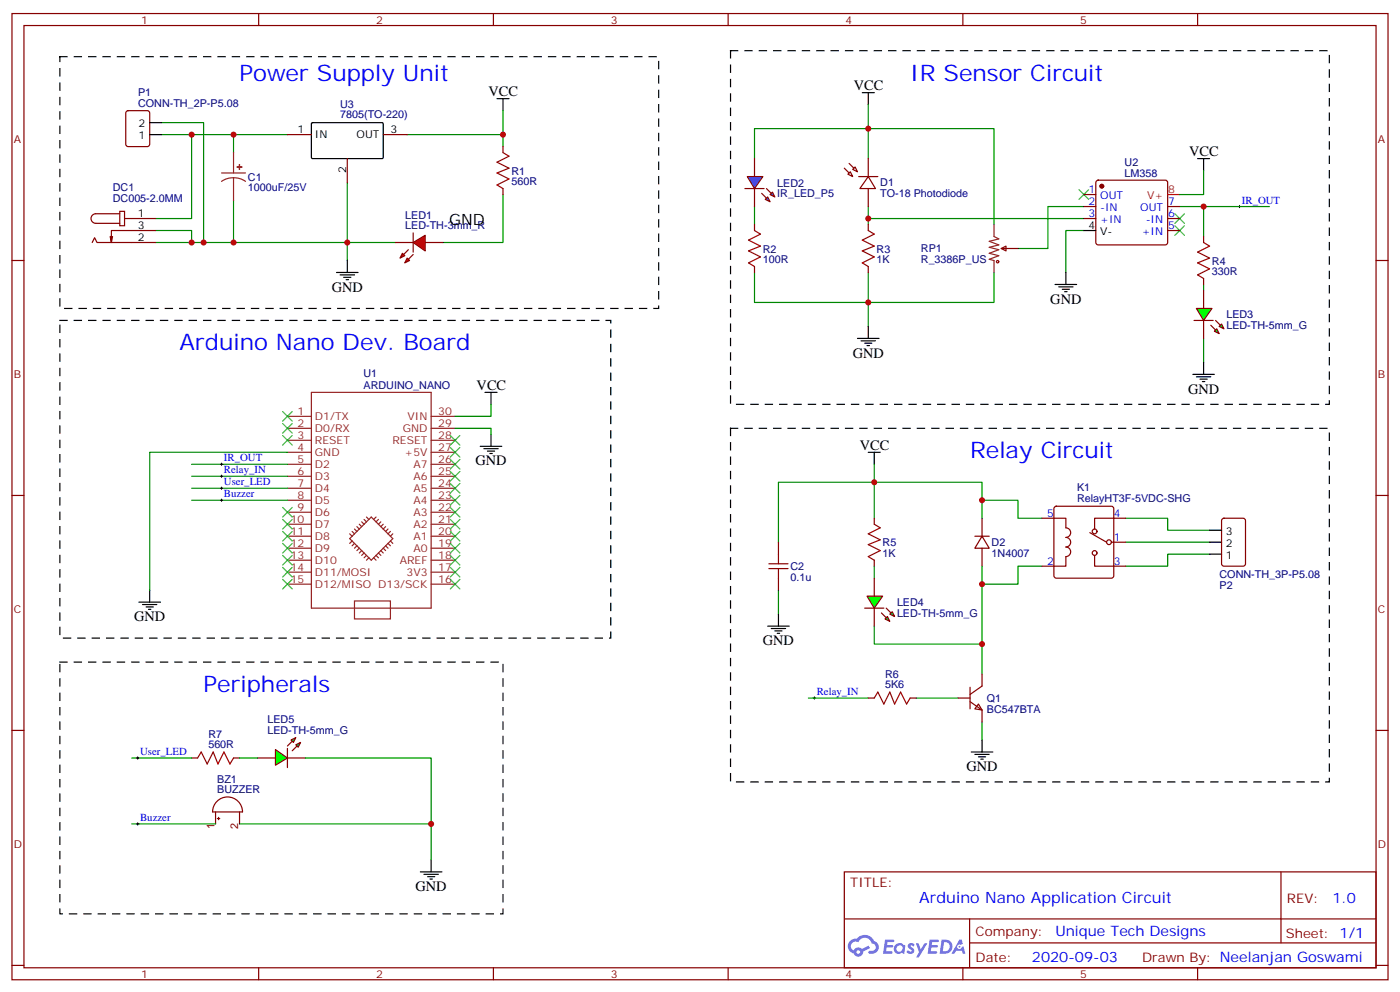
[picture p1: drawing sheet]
<svg xmlns="http://www.w3.org/2000/svg" width="412mm" height="292mm" viewBox="0 0 412 292" stroke-linecap="round" stroke-linejoin="round" font-family="sans-serif">
<g fill="none" stroke="#870000" stroke-width=".35">
<path d="M3.5 4h405.4v284.3h-405.4zM7.1 7.5h398.2v277.3h-398.2zM76.2 4v3.5M145.3 4v3.5M214.5 4v3.5M283.6 4v3.5M352.8 4v3.5M3.5 76.7h3.6M405.3 76.7h3.6M3.5 145.8h3.6M405.3 145.8h3.6M3.5 214.9h3.6"/>
<path d="M405.3 214.9h3.6M248.7 256.6h156.6v28.2h-156.6zM377.3 256.6v20.9M248.7 270.4h156.5M285.6 277.5h119.6M285.6 270.4v14.1M3.5 284.1h3.6M76.2 284.8v3.5M145.3 284.8v3.5M214.5 284.8v3.5M283.6 284.8v3.5M352.8 284.8v3.5"/>
<path d="M405.3 284.1h3.6"/>
</g>
<g fill="#5487ff">
<path d="M267.7 277.8a1.22 1.22 0 0 1 1.7 .2l-.4 .6a.47 .47 0 0 0-.3-.4 .47 .47 0 0 0-.5 .2l.1 .2a1.14 1.14 0 0 1 .8 1.8 1.14 1.14 0 0 1-1.9 0l-.2-.2 .5-.6 .7 .4a.29 .29 0 0 0 .3-.2 .29 .29 0 0 0-.2-.3 1.04 1.04 0 0 1-.6-1.7z"/>
<path d="M260.7 276.5h2.4l.3 .2-.2 .5h-1.8l-.1 .9h1.5l.3 .4-.3 .3h-1.6l-.2 1.1 1.7 .1 .2 .3-.2 .3-2.6 .1z"/>
<path d="M273.8 276.5h2.4l.3 .2-.1 .5h-1.8l-.2 .9h1.6l.3 .4-.4 .3h-1.6l-.1 1.1 1.7 .1 .2 .3-.2 .3-2.6 .1z"/>
<path d="M282.6 276.5h.7l.3 1.3-.6 .3a.69 .69 0 0 0-1 .3 .69 .69 0 0 0 .4 .9 .69 .69 0 0 0 .9-.6l.5-.3 .6 2.2h-.8l-.2-.8h-1.8l-.5 .8h-.8z"/>
<path d="M269.8 277.6h.8l.6 1.8 1.1-1.8h.9l-2.6 4.2h-.8l.9-1.6z"/>
<path d="M277.4 276.5l-.6 4.2h1.3a2.11 2.11 0 0 0 2.5-2.2 2.11 2.11 0 0 0-2.5-2zM278.1 277.2a1.39 1.39 0 0 1 1.7 1.5 1.39 1.39 0 0 1-1.8 1.2h-.3z"/>
<path d="M263.7 278.1a1.54 1.54 0 0 0-.1 2.2 1.54 1.54 0 0 0 2.2 .1l.6 .3 .3-2.3-.2-.3h-.4a1.49 1.49 0 0 0-2.4 0zM264 279.1a.94 .94 0 0 1 1.8 0 .94 .94 0 0 1-1.8 0z"/>
<path d="M250.4 276.9a2.18 2.18 0 0 0 1.1 3.7 1.44 1.44 0 0 0 1.6 .9 1.44 1.44 0 0 0 1.2-1.5l2-1-.5-.7-1.9 1a1.47 1.47 0 0 0-2.4 .4 1.39 1.39 0 0 1-.7-1.9 1.39 1.39 0 0 1 2-.5 2.12 2.12 0 0 1 2.2-1.3 2.12 2.12 0 0 1 1.9 1.7 1.14 1.14 0 0 1 1.1 1.4 1.14 1.14 0 0 1-1.7 .7 .43 .43 0 0 0-.5 .4 .43 .43 0 0 0 .4 .5 1.98 1.98 0 0 0 2.5-1.3 1.98 1.98 0 0 0-1.2-2.5 3.1 3.1 0 0 0-5.3-.7l-.9 .1zM252.3 280.2a.55 .55 0 0 1 1.1 0 .55 .55 0 0 1-1.1 0z"/>
<circle cx="282.6" cy="278.6" r=".26"/>
</g>
<g fill="none" stroke="#8c2424" stroke-width=".35">
<path d="M91.7 115.5h35.3v63.5h-35.3zM84.7 136.6h7M84.7 133.1h7M84.7 129.6h7M84.7 126h7M84.7 122.5h7M127 136.6h7.1M127 133.1h7.1M127 129.6h7.1M127 126h7.1M127 122.5h7.1M84.7 157.8h7"/>
<path d="M84.7 154.3h7M84.7 150.7h7M84.7 147.2h7M84.7 143.7h7M84.7 140.2h7M103 158.5l6.4-6.3 6.3 6.3-6.3 6.4zM103 157.1l.7 .7M103.7 156.4l.7 .7M103.7 159.2l-.7 .7M104.4 155.7l.7 .7M104.4 159.9l-.7 .7M105.1 155l.7 .7"/>
<path d="M105.8 154.3l.7 .7M106.5 153.6l.7 .7M107.2 152.9l.7 .7M107.9 152.2l.8 .7M110.8 152.2l-.7 .7M111.5 152.9l-.7 .7M112.2 153.6l-.7 .7M112.9 154.3l-.7 .7M113.6 155l-.7 .7M114.3 159.9l.7 .7M114.3 155.7l-.7 .7M115 159.2l.7 .7"/>
<path d="M115 156.4l-.7 .7M115.7 157.1l-.7 .7M127 157.8h7.1M127 154.3h7.1M127 150.7h7.1M127 147.2h7.1M127 143.7h7.1M127 140.2h7.1M84.7 168.4h7M84.7 164.9h7M84.7 161.3h7M84.7 171.9h7"/>
<path d="M104.4 176.8h10.6v5.3h-10.6zM105.1 160.6l-.7 .7M105.8 161.3l-.7 .7M106.5 162l-.7 .7M107.2 162.7l-.7 .7M107.9 163.4l-.7 .7M108.7 164.1l-.8 .8M110.1 164.1l.7 .8M110.8 163.4l.7 .7M111.5 162.7l.7 .7M112.2 162l.7 .7M112.9 161.3l.7 .7"/>
<path d="M113.6 160.6l.7 .7M127 168.4h7.1M127 164.9h7.1M127 161.3h7.1M127 171.9h7.1"/>
</g>
<g fill="none" stroke="#000" stroke-width=".35">
<path d="M102.3 76.7v3.5M99.1 80.2h6.4M100.2 80.9h4.2M101.2 81.6h2.2M102 82.3h.7M252.6 99.6h6.3M255.8 96.1v3.5M310.8 83.7h6.3M311.9 84.4h4.2M312.9 85.1h2.1M313.6 85.8h.7M314 80.2v3.5"/>
<path d="M142.9 115.5h3.5M144.6 115.5v3.5M253.6 100.3h4.3M254.7 101h2.1M255.4 101.7h.7M351.4 110.2h6.3M352.4 110.9h4.3M353.5 111.6h2.1M354.2 112.3h.7M354.5 106.6v3.6M141.5 131.3h6.3M142.5 132h4.3"/>
<path d="M143.6 132.8h2.1M144.3 133.5h.7M144.6 127.8v3.5"/>
</g>
<g fill="none" stroke="#008700" stroke-width=".35">
<path d="M47.6 36.1h12.4v35.3h-3.6M47.6 39.6h8.8v24.7h-10.5M56.4 39.6h12.4v5.3M68.8 39.6h15.9M119.9 39.6h28.3v3.5M255.8 37.9h37v28.2M68.8 59v12.4h-8.8M102.3 53.7v17.7h-33.5M148.2 57.3v14.1h-17.7M222.2 46.7v-8.8h33.6v8.8M45.9 67.8h10.5v3.6h-10.5M116.4 71.4h-14.1v5.3"/>
<path d="M222.2 60.8v5.3M255.8 60.8v5.3M255.8 64.3h63.5M319.3 67.8h-5.3v12.4M319.3 60.8h-10.6v12.3h-8.8M347.5 60.8h7v8.8M354.5 60.8h19.4M222.2 80.2v8.8h33.6v-8.8M292.8 80.2v8.8h-37v7.1M354.5 83.7v1.8M354.5 99.6v7M144.6 119v3.5h-10.5"/>
<path d="M134.1 126h10.5v1.8"/>
</g>
<path d="M317.9 55.8l2.8 2.9M320.7 55.8l-2.8 2.9M346.1 66.4l2.8 2.9M346.1 62.9l2.8 2.8M348.9 66.4l-2.8 2.9M348.9 62.9l-2.8 2.8" fill="none" stroke="#3c3" stroke-width=".35"/>
<path d="M17.6 16.7h176.4v74.1h-176.4zM215.2 14.9h176.4v104.1h-176.4z" fill="none" stroke="#000" stroke-width=".35" stroke-dasharray="2.1 2.1"/>
<path d="M364.8 60.8h.7M365.1 60.4v.7" fill="none" stroke="#000" stroke-width=".29"/>
<path d="M354.5 85.5v5.3M354.5 94.3v5.3" fill="none" stroke="#870000" stroke-width=".35"/>
<g fill="#0f0" stroke="#870000" stroke-width=".35">
<path d="M357.7 97.5l.7-.7 .7 1.4z"/>
<path d="M359.1 96.1l.7-.7 .7 1.4z"/>
</g>
<g fill="#870000" stroke="#870000" stroke-width=".35">
<path d="M356.7 95.7l1.4 1.4z"/>
<path d="M358.1 94.3l1.4 1.4z"/>
</g>
<path d="M351.7 94.3h5.7z" fill="#f00" stroke="#870000" stroke-width=".35"/>
<path d="M352.4 90.8h4.6l-2.5 3.5z" fill="#0f0" stroke="#870000" stroke-width=".35"/>
<g fill="none" stroke="#a10000" stroke-width=".35">
<path d="M255.8 67.8l1.7 1.1-3.5 1.8 3.5 1.7-3.5 1.4 3.5 1.8-3.5 1.8 1.8 1M354.5 71.4l1.8 1-3.5 1.8 3.5 1.8-3.5 1.4 3.5 1.7-3.5 1.8 1.7 1.1"/>
<circle cx="293.9" cy="77" r=".35"/>
</g>
<path d="M255.8 52l2.1 3.5h-4.6zM255.8 66.1v1.7M255.8 78.4v1.8M294.9 73.1l1.4-.7v1.4zM294.9 73.1h5M354.5 69.6v1.8M354.5 82v1.7" fill="none" stroke="#870000" stroke-width=".35"/>
<path d="M292.8 66.1v3.5l1.4 .7-2.8 .7 2.8 1.1-2.8 .7 2.8 .7-2.8 1 2.8 .7-2.8 1.1 1.4 .4v3.5" fill="none" stroke="#8c2424" stroke-width=".35"/>
<path d="M252.9 52h5.7z" fill="#f00" stroke="#870000" stroke-width=".35"/>
<g fill="#870000" stroke="#870000" stroke-width=".35">
<path d="M250.1 48.1l1.4 1.4z"/>
<path d="M248.7 49.5l1.4 1.4z"/>
</g>
<path d="M222.2 46.7v5.3M222.2 55.5v5.3M250.5 50.6l.7 1.4-1.4-.7zM251.2 49.8l.7-.7 .7 1.5zM255.8 46.7v5.3M255.8 55.5v5.3M222.2 66.1v1.7M222.2 78.4v1.8" fill="none" stroke="#870000" stroke-width=".35"/>
<path d="M222.2 67.8l1.8 1.1-3.5 1.8 3.5 1.7-3.5 1.4 3.5 1.8-3.5 1.8 1.7 1" fill="none" stroke="#a10000" stroke-width=".35"/>
<g fill="#09f" stroke="#870000" stroke-width=".35">
<path d="M225.4 58.7l.7-.7 .7 1.4z"/>
<path d="M226.8 57.3l.7-.7 .7 1.4z"/>
</g>
<g fill="#870000" stroke="#870000" stroke-width=".35">
<path d="M224.4 56.9l1.4 1.4z"/>
<path d="M225.8 55.5l1.4 1.4z"/>
</g>
<path d="M219.4 55.5h5.7z" fill="#f00" stroke="#870000" stroke-width=".35"/>
<path d="M220.1 52h4.6l-2.5 3.5z" fill="#09f" stroke="#870000" stroke-width=".35"/>
<circle cx="324.6" cy="54.8" r=".53" fill="#870000" stroke="#870000" stroke-width=".35"/>
<path d="M319.3 57.3h3.5M323 53.2l.5-.2h19.8l.5 .2 .2 .5v17.7l-.3 .5-.4 .2h-19.8l-.5-.3-.2-.4v-17.7zM319.3 60.8h3.5M319.3 64.3h3.5M344 60.8h3.5M344 64.3h3.5M344 67.8h3.5" fill="none" stroke="#870000" stroke-width=".35"/>
<path d="M319.3 67.8h3.5" fill="none" stroke="#000" stroke-width=".35"/>
<path d="M344 57.3h3.5" fill="none" stroke="#f00" stroke-width=".35"/>
<g fill="#f00" stroke="#870000" stroke-width=".35">
<path d="M121.7 71.4l3.5-2.1v4.5z"/>
<path d="M121.7 68.5v5.7z"/>
</g>
<g fill="#870000" stroke="#870000" stroke-width=".35">
<path d="M121.7 74.9l-1.4 1.4z"/>
<path d="M118.9 74.9l1.4-1.4z"/>
</g>
<g fill="#f00" stroke="#870000" stroke-width=".35">
<path d="M119.9 76l.7 .7-1.4 .7z"/>
<path d="M118.5 74.5l.7 .7-1.4 .8z"/>
</g>
<g fill="none" stroke="#870000" stroke-width=".35">
<path d="M37.3 32.8l.4-.2h5.7l.6 .4 .1 9.4-.5 .7h-5.9l-.6-.4-.1-9.4zM84.7 39.6h7M112.9 39.6h7M102.3 46.7v7M148.2 43.1v1.8M148.2 55.5v1.8M27.2 71.4l.7-1.4 .7 1.4h17.3M33.2 69.6l-.4 1.8M35.3 62.2h1.4v4.2h-1.4zM35.3 62.9h-7.1a1.41 1.41 0 0 0-1.4 1.4 1.41 1.41 0 0 0 1.4 1.4h7.1M36.7 64.3h9.2M45.9 67.8h-13.1v3.6l-.3-1.8"/>
<path d="M116.4 71.4h5.3M125.2 71.4h5.3M229.3 159.6v3.5M287.2 157.8h4.2M289.3 157.8l2.1 3.5h-4.2zM289.3 152.5v5.3M360.1 152.7l.4-.2h5.7l.6 .4 .1 13-.5 .7h-5.9l-.6-.4-.1-13zM229.3 170.1v3.6M257.5 170.1v5.3M257.5 179v5.3M289.3 161.3v5.3M289.3 198.4v3.5l-3.5 2.5"/>
<path d="M255.8 205.4h1.7M268.1 205.4h1.8M282.2 205.4h3.6M285.8 206.5l3.5 2.5v3.5M285.8 202.2v6.4M288.2 207.2l1.1 1.8-2.1-.4z"/>
</g>
<path d="M148.2 44.9l1.7 1.1-3.5 1.7 3.5 1.8-3.5 1.4 3.5 1.8-3.5 1.7 1.8 1.1M226.5 167.3h5.6M226.5 165.9h5.6M229.3 163.1v2.8M229.3 167.3v2.8M257.5 205.4l1.1-1.7 1.7 3.5 1.8-3.5 1.4 3.5 1.8-3.5 1.8 3.5 1-1.8" fill="none" stroke="#a10000" stroke-width=".35"/>
<g fill="none" stroke="#000" stroke-width=".35">
<path d="M44.1 39.6h3.5M44.1 36.1h3.5M91.8 36.3l.3-.2h20.6l.2 .3-.1 10.1-.3 .2-20.6-.1-.2-.3zM146.4 29h3.5M148.2 29v3.6M254 27.3h3.5M255.8 27.3v3.5M356.3 159.6h3.5M356.3 156h3.5M356.3 163.1h3.5M226.1 184.3h6.4M227.2 185h4.2"/>
<path d="M228.2 185.7h2.2M229 186.4h.7M229.3 180.7v3.6M289.3 217.8v3.5M286.1 221.3h6.4M287.2 222h4.2M288.2 222.7h2.1M288.9 223.4h.7"/>
</g>
<path d="M65.3 50.9h7M68.8 52.3l-1.9 .3-1.6 .8M68.8 52.3l1.8 .3 1.7 .8M68.8 44.9v6M68.8 52.3v6.7" fill="none" stroke="#8c2424" stroke-width=".35"/>
<g fill="#8c2424" stroke="#8c2424" stroke-width=".35">
<path d="M69.8 49.1l1.5 .1z"/>
<path d="M70.5 48.4l.1 1.4z"/>
</g>
<g fill="none" stroke="#008700" stroke-width=".35">
<path d="M148.2 32.6v7M255.8 30.8v7.1M257.5 141.9h-28.2v17.7M289.3 147.2v-5.3h-31.8v10.6M289.3 152.5v-5.3h10.6v5.3h7M331.6 152.5h12.4v3.5h12.3M331.6 159.6h24.7M229.3 173.7v7M257.5 166.6v3.5M289.3 171.9v17.6h-31.8v-5.2M289.3 166.6v5.3h10.6v-5.3h7M356.3 163.1h-12.3v3.5h-12.4"/>
<path d="M289.3 189.5v8.9M238.1 205.4h17.7M269.9 205.4h12.3M289.3 212.5v5.3"/>
</g>
<path d="M215.2 126h176.4v104.1h-176.4z" fill="none" stroke="#000" stroke-width=".35" stroke-dasharray="2.1 2.1"/>
<path d="M239.5 205.4h.7M239.9 205.1v.7" fill="none" stroke="#000" stroke-width=".29"/>
<g fill="#0f0" stroke="#870000" stroke-width=".35">
<path d="M260.7 182.1l.7-.7 .7 1.4z"/>
<path d="M262.8 180l.7 1.4-1.4-.7z"/>
</g>
<g fill="#870000" stroke="#870000" stroke-width=".35">
<path d="M259.6 180.4l1.5 1.4z"/>
<path d="M261.1 179l1.4 1.4z"/>
</g>
<path d="M254.7 179h5.6z" fill="#f00" stroke="#870000" stroke-width=".35"/>
<path d="M255.4 175.4h4.6l-2.5 3.6z" fill="#0f0" stroke="#870000" stroke-width=".35"/>
<path d="M257.5 154.3l1.8 1-3.5 1.8 3.5 1.8-3.5 1.4 3.5 1.7-3.5 1.8 1.7 1.1M58.2 223.1l1.1-1.8 1.7 3.5 1.8-3.5 1.4 3.5 1.8-3.5 1.7 3.5 1.1-1.7" fill="none" stroke="#a10000" stroke-width=".35"/>
<g fill="none" stroke="#870000" stroke-width=".35">
<path d="M257.5 152.5v1.8M306.9 152.5h7.1v2.8a1.41 1.41 0 0 1 1.4 1.4 1.41 1.41 0 0 1-1.4 1.5 1.41 1.41 0 0 1 1.4 1.4 1.41 1.41 0 0 1-1.4 1.4 1.41 1.41 0 0 1 1.4 1.4 1.41 1.41 0 0 1-1.4 1.4v2.8h-7.1M310.7 149.2l.4-.2h16.3l.5 .2 .2 .5v19.7l-.3 .5-.4 .2h-16.3l-.4-.2-.3-.5v-19.7zM321 156.7l5 2.9M327.4 159.6h4.2M331.6 152.5h-9.2v3.2M257.5 164.9v1.7M322.4 163.4v3.2h9.2M56.4 223.1h1.8M68.8 223.1h1.8M75.8 223.1h5.3M84.7 223.1h5.3"/>
<circle cx="322.4" cy="156.4" r=".71"/>
<circle cx="326.7" cy="159.6" r=".71"/>
<circle cx="322.4" cy="162.7" r=".71"/>
</g>
<path d="M352.8 46.7h3.5M354.5 46.7v3.5M255.8 133.1h3.5M257.5 133.1v3.5M40.9 177.2h6.4M42 177.9h4.2M43 178.6h2.2M43.7 179.3h.7M44.1 173.7v3.5" fill="none" stroke="#000" stroke-width=".35"/>
<path d="M354.5 50.2v7.1h-7M56.4 136.6h28.3M84.7 133.1h-40.6v40.6M257.5 136.6v5.3M56.4 140.2h28.3M56.4 143.7h28.3M56.4 147.2h28.3" fill="none" stroke="#008700" stroke-width=".35"/>
<path d="M64.9 136.6h.7M65.3 136.3v.7M65.3 139.8v.7M64.9 140.2h.7M64.9 143.7h.7M64.9 147.2h.7M65.3 143.3v.7M65.3 146.9v.7" fill="none" stroke="#000" stroke-width=".29"/>
<g fill="#0f0" stroke="#870000" stroke-width=".35">
<path d="M87.1 219.2l1.4-.7-.7 1.4z"/>
<path d="M85.7 217.8l1.4-.7-.7 1.4z"/>
</g>
<g fill="#870000" stroke="#870000" stroke-width=".35">
<path d="M86.1 220.9l1.4-1.4z"/>
<path d="M84.7 219.5l1.4-1.4z"/>
</g>
<path d="M84.7 220.2v5.7z" fill="#f00" stroke="#870000" stroke-width=".35"/>
<path d="M81.1 220.6l3.6 2.5-3.6 2.1z" fill="#0f0" stroke="#870000" stroke-width=".35"/>
<path d="M123.8 256.6h6.4M124.9 257.3h4.2M125.9 258h2.2M126.6 258.7h.8M127 253v3.6" fill="none" stroke="#000" stroke-width=".35"/>
<path d="M38.8 223.1h17.6M70.6 223.1h5.2M90 223.1h37v29.9M38.8 242.5h24.7M70.6 242.5h56.4" fill="none" stroke="#008700" stroke-width=".35"/>
<path d="M40.2 223.1h.7M40.6 222.7v.7M40.2 242.5h.7M40.6 242.1v.7" fill="none" stroke="#000" stroke-width=".29"/>
<path d="M63.5 238.9v3.6M63.7 236.1a4.4 4.4 0 0 1 4.8-1.3 4.4 4.4 0 0 1 2.9 4.1h-8.8a4.4 4.4 0 0 1 1.1-2.8zM70.6 238.9v3.6M64 240.9h.7M64.4 240.5v.7" fill="none" stroke="#850000" stroke-width=".35"/>
<path d="M17.6 94.3h162.3v93.5h-162.3zM17.6 194.8h130.6v74.1h-130.6z" fill="none" stroke="#000" stroke-width=".35" stroke-dasharray="2.1 2.1"/>
<g fill="none" stroke="#3c3" stroke-width=".35">
<path d="M83.3 121.1l2.8 2.8M83.3 124.6l2.8 2.9M83.3 128.2l2.8 2.8M86.1 121.1l-2.8 2.8M86.1 124.6l-2.8 2.9M86.1 128.2l-2.8 2.8M132.6 138.7l2.9 2.9M132.6 135.2l2.9 2.8M132.6 131.7l2.9 2.8M132.6 128.2l2.9 2.8M135.5 138.7l-2.9 2.9M135.5 135.2l-2.9 2.8"/>
<path d="M135.5 131.7l-2.9 2.8M135.5 128.2l-2.9 2.8M83.3 149.3l2.8 2.9M83.3 152.9l2.8 2.8M83.3 156.4l2.8 2.8M83.3 159.9l2.8 2.8M86.1 149.3l-2.8 2.9M86.1 152.9l-2.8 2.8M86.1 156.4l-2.8 2.8M86.1 159.9l-2.8 2.8M132.6 159.9l2.9 2.8M132.6 156.4l2.9 2.8"/>
<path d="M132.6 152.9l2.9 2.8M132.6 149.3l2.9 2.9M132.6 145.8l2.9 2.8M132.6 142.3l2.9 2.8M135.5 159.9l-2.9 2.8M135.5 156.4l-2.9 2.8M135.5 152.9l-2.9 2.8M135.5 149.3l-2.9 2.9M135.5 145.8l-2.9 2.8M135.5 142.3l-2.9 2.8M83.3 163.4l2.8 2.9M83.3 167l2.8 2.8"/>
<path d="M83.3 170.5l2.8 2.8M86.1 163.4l-2.8 2.9M86.1 167l-2.8 2.8M86.1 170.5l-2.8 2.8M132.6 170.5l2.9 2.8M132.6 167l2.9 2.8M132.6 163.4l2.9 2.9M135.5 170.5l-2.9 2.8M135.5 167l-2.9 2.8M135.5 163.4l-2.9 2.9"/>
</g>
<g fill="#c00">
<circle cx="354.5" cy="60.8" r=".88"/>
<circle cx="255.8" cy="64.3" r=".88"/>
<circle cx="255.8" cy="37.9" r=".88"/>
<circle cx="255.8" cy="89" r=".88"/>
<circle cx="102.3" cy="71.4" r=".88"/>
<circle cx="68.8" cy="39.6" r=".88"/>
<circle cx="68.8" cy="71.4" r=".88"/>
<circle cx="60" cy="71.4" r=".88"/>
<circle cx="56.4" cy="39.6" r=".88"/>
<circle cx="56.4" cy="71.4" r=".88"/>
<circle cx="148.2" cy="39.6" r=".88"/>
<circle cx="257.5" cy="141.9" r=".88"/>
<circle cx="289.3" cy="189.5" r=".88"/>
<circle cx="289.3" cy="171.9" r=".88"/>
<circle cx="289.3" cy="147.2" r=".88"/>
<circle cx="127" cy="242.5" r=".88"/>
</g>
<g font-size="6.7" fill="#00f">
<text x="70.6" y="23.7">Power Supply Unit</text>
<text x="268.1" y="23.7">IR Sensor Circuit</text>
<text x="52.9" y="103.1">Arduino Nano Dev. Board</text>
<text x="285.8" y="134.9">Relay Circuit</text>
<text x="60" y="203.7">Peripherals</text>
</g>
<text font-size="4.6" x="132.3" y="66.1">GND</text>
<text font-size="4.6" fill="#00f" x="270.8" y="265.6">Arduino Nano Application Circuit</text>
<g font-size="4.2">
<text x="143.9" y="28.3">VCC</text>
<text x="251.5" y="26.6">VCC</text>
<text x="350.3" y="46">VCC</text>
<text x="97.7" y="85.8">GND</text>
<text x="309.4" y="89.4">GND</text>
<text x="251.2" y="105.2">GND</text>
<text x="140.4" y="114.8">VCC</text>
<text x="350" y="115.8">GND</text>
<text x="140.1" y="137">GND</text>
<text x="253.3" y="132.4">VCC</text>
<text x="39.5" y="182.8">GND</text>
<text x="224.7" y="189.9">GND</text>
<text x="284.7" y="226.9">GND</text>
<text x="122.4" y="262.2">GND</text>
</g>
<g font-size="4.2" fill="#00f">
<text x="392.5" y="265.8">1.0</text>
<text x="310.9" y="275.4">Unique Tech Designs</text>
<text x="304" y="283.2">2020-09-03</text>
</g>
<g font-size="3.9" fill="#800">
<text x="250.5" y="261.2">TITLE:</text>
<text x="379.1" y="265.8">REV:</text>
<text x="287.4" y="275.4">Company:</text>
<text x="378.7" y="276">Sheet: 1/1</text>
<text x="287.4" y="283">Date:</text>
<text x="336.4" y="283.1">Drawn By: Neelanjan Goswami</text>
</g>
<g font-size="3.2" fill="#800">
<text x="41.6" y="7">1</text>
<text x="110.8" y="7">2</text>
<text x="179.9" y="7">3</text>
<text x="249.1" y="7">4</text>
<text x="318.2" y="7">5</text>
<text x="4.1" y="42.1">A</text>
<text x="405.9" y="42.1">A</text>
<text x="4.1" y="111.2">B</text>
<text x="405.9" y="111.2">B</text>
<text x="4.1" y="180.4">C</text>
<text x="405.9" y="180.4">C</text>
<text x="4.1" y="249.5">D</text>
<text x="405.9" y="249.5">D</text>
<text x="41.6" y="287.8">1</text>
<text x="110.8" y="287.8">2</text>
<text x="179.9" y="287.8">3</text>
<text x="249.1" y="287.8">4</text>
<text x="318.2" y="287.8">5</text>
</g>
<g font-size="3.2" fill="#000080">
<text x="40.7" y="28.4">P1</text>
<text x="40.7" y="31.5">CONN-TH_2P-P5.08</text>
<text x="100.2" y="34.8">7805(TO-220)</text>
<text x="100.2" y="31.7">U3</text>
<text x="73" y="53.1">C1</text>
<text x="150.6" y="51.4">R1</text>
<text x="331.3" y="52">LM358</text>
<text x="331.3" y="48.8">U2</text>
<text x="33.2" y="59.4">DC005-2.0MM</text>
<text x="33.2" y="56.1">DC1</text>
<text x="73" y="56.3">1000uF/25V</text>
<text x="150.6" y="54.5">560R</text>
<text x="229" y="58.1">IR_LED_P5</text>
<text x="229" y="55">LED2</text>
<text x="259.3" y="58">TO-18 Photodiode</text>
<text x="259.3" y="54.8">D1</text>
<text x="119.4" y="64.3">LED1</text>
<text x="119.4" y="67.5">LED-TH-3mm_R</text>
<text x="224.7" y="77.5">100R</text>
<text x="224.7" y="74.4">R2</text>
<text x="258.2" y="77.5">1K</text>
<text x="258.2" y="74.4">R3</text>
<text x="271.3" y="77.4">R_3386P_US</text>
<text x="271.3" y="74.2">RP1</text>
<text x="357" y="77.9">R4</text>
<text x="357" y="81">330R</text>
<text x="361.2" y="93.6">LED3</text>
<text x="361.2" y="96.8">LED-TH-5mm_G</text>
<text x="107.1" y="111.1">U1</text>
<text x="107.1" y="114.4">ARDUINO_NANO</text>
<text x="317.3" y="147.8">RelayHT3F-5VDC-SHG</text>
<text x="317.3" y="144.6">K1</text>
<text x="260" y="160.7">R5</text>
<text x="292.1" y="160.7">D2</text>
<text x="232.8" y="167.7">C2</text>
<text x="260" y="163.9">1K</text>
<text x="292.1" y="163.9">1N4007</text>
<text x="232.8" y="170.9">0.1u</text>
<text x="359.2" y="170.1">CONN-TH_3P-P5.08</text>
<text x="359.2" y="173.3">P2</text>
<text x="264.2" y="178.3">LED4</text>
<text x="264.2" y="181.5">LED-TH-5mm_G</text>
<text x="260.7" y="202.6">5K6</text>
<text x="260.7" y="199.4">R6</text>
<text x="290.7" y="209.7">BC547BTA</text>
<text x="290.7" y="206.5">Q1</text>
<text x="78.8" y="212.8">LED5</text>
<text x="61.4" y="220.2">560R</text>
<text x="61.4" y="217.1">R7</text>
<text x="78.8" y="216">LED-TH-5mm_G</text>
<text x="64" y="233.5">BUZZER</text>
<text x="64" y="230.3">BZ1</text>
</g>
<g font-size="3.2">
<text x="40.8" y="41">1</text>
<text x="40.8" y="37.5">2</text>
<text x="87.6" y="39.3">1</text>
<text x="92.8" y="40.7">IN</text>
<text x="105.1" y="40.7">OUT</text>
<text x="115" y="39.3">3</text>
<text x="102" y="50.8" transform="rotate(-90 102 50.8)">2</text>
<text x="40.6" y="64">1</text>
<text x="40.6" y="67.5">3</text>
<text x="40.6" y="71">2</text>
<text x="320.6" y="67.5">4</text>
<text x="324.1" y="69.3">V-</text>
<text x="361.1" y="161">2</text>
<text x="361.1" y="157.4">3</text>
<text x="361.1" y="164.5">1</text>
</g>
<g font-size="3.2" fill="#00f">
<text x="320.6" y="56.9">1</text>
<text x="324.1" y="58.7">OUT</text>
<text x="365.8" y="59.9">IR_OUT</text>
<text x="320.6" y="60.4">2</text>
<text x="320.6" y="64">3</text>
<text x="324.1" y="62.2">-IN</text>
<text x="324.1" y="65.7">+IN</text>
<text x="335.9" y="62.2">OUT</text>
<text x="337.5" y="65.7">-IN</text>
<text x="344.1" y="64">6</text>
<text x="344.1" y="60.4">7</text>
<text x="336.3" y="69.3">+IN</text>
<text x="344.1" y="67.5">5</text>
<text x="66" y="135.7">IR_OUT</text>
<text x="66" y="139.3">Relay_IN</text>
<text x="66" y="142.8">User_LED</text>
<text x="66" y="146.3">Buzzer</text>
<text x="308.4" y="152.2">5</text>
<text x="328.1" y="152.2">4</text>
<text x="328.1" y="159.2">1</text>
<text x="308.4" y="166.3">2</text>
<text x="328.1" y="166.3">3</text>
<text x="240.6" y="204.5">Relay_IN</text>
<text x="41.3" y="222.2">User_LED</text>
<text x="41.3" y="241.6">Buzzer</text>
</g>
<g font-size="3.2" fill="#f00">
<text x="337.9" y="58.7">V+</text>
<text x="344.1" y="56.9">8</text>
</g>
<g font-size="3.2" fill="#8d2323">
<text x="87.6" y="125.7">2</text>
<text x="87.6" y="122.2">1</text>
<text x="92.8" y="123.6">D1/TX</text>
<text x="120.1" y="123.6">VIN</text>
<text x="129.1" y="122.2">30</text>
<text x="129.1" y="125.7">29</text>
<text x="87.6" y="129.2">3</text>
<text x="92.8" y="130.6">RESET</text>
<text x="92.8" y="127.1">D0/RX</text>
<text x="115.6" y="130.6">RESET</text>
<text x="118.7" y="127.1">GND</text>
<text x="129.1" y="129.2">28</text>
<text x="87.6" y="136.3">5</text>
<text x="87.6" y="132.8">4</text>
<text x="92.8" y="137.7">D2</text>
<text x="92.8" y="134.2">GND</text>
<text x="119.2" y="134.2">+5V</text>
<text x="121.8" y="137.7">A7</text>
<text x="129.1" y="132.8">27</text>
<text x="129.1" y="136.3">26</text>
<text x="87.6" y="143.3">7</text>
<text x="87.6" y="139.8">6</text>
<text x="92.8" y="141.2">D3</text>
<text x="121.8" y="141.2">A6</text>
<text x="129.1" y="139.8">25</text>
<text x="129.1" y="143.3">24</text>
<text x="87.6" y="146.9">8</text>
<text x="92.8" y="148.3">D5</text>
<text x="92.8" y="144.7">D4</text>
<text x="121.8" y="144.7">A5</text>
<text x="121.8" y="148.3">A4</text>
<text x="129.1" y="146.9">23</text>
<text x="85.6" y="153.9">10</text>
<text x="87.6" y="150.4">9</text>
<text x="92.8" y="155.3">D7</text>
<text x="92.8" y="151.8">D6</text>
<text x="121.8" y="151.8">A3</text>
<text x="121.8" y="155.3">A2</text>
<text x="129.1" y="150.4">22</text>
<text x="129.1" y="153.9">21</text>
<text x="85.6" y="161">12</text>
<text x="85.6" y="157.4">11</text>
<text x="92.8" y="158.9">D8</text>
<text x="121.8" y="158.9">A1</text>
<text x="129.1" y="157.4">20</text>
<text x="129.1" y="161">19</text>
<text x="85.6" y="164.5">13</text>
<text x="92.8" y="165.9">D10</text>
<text x="92.8" y="162.4">D9</text>
<text x="117.7" y="165.9">AREF</text>
<text x="121.8" y="162.4">A0</text>
<text x="129.1" y="164.5">18</text>
<text x="85.6" y="168">14</text>
<text x="85.6" y="171.6">15</text>
<text x="92.8" y="169.4">D11/MOSI</text>
<text x="92.8" y="173">D12/MISO D13/SCK</text>
<text x="119.7" y="169.4">3V3</text>
<text x="129.1" y="168">17</text>
<text x="129.1" y="171.6">16</text>
</g>
<g font-size="3.2" fill="#840000">
<text x="63.1" y="243.9" transform="rotate(-90 63.1 243.9)">1</text>
<text x="70.2" y="243.9" transform="rotate(-90 70.2 243.9)">2</text>
</g>
</svg>
